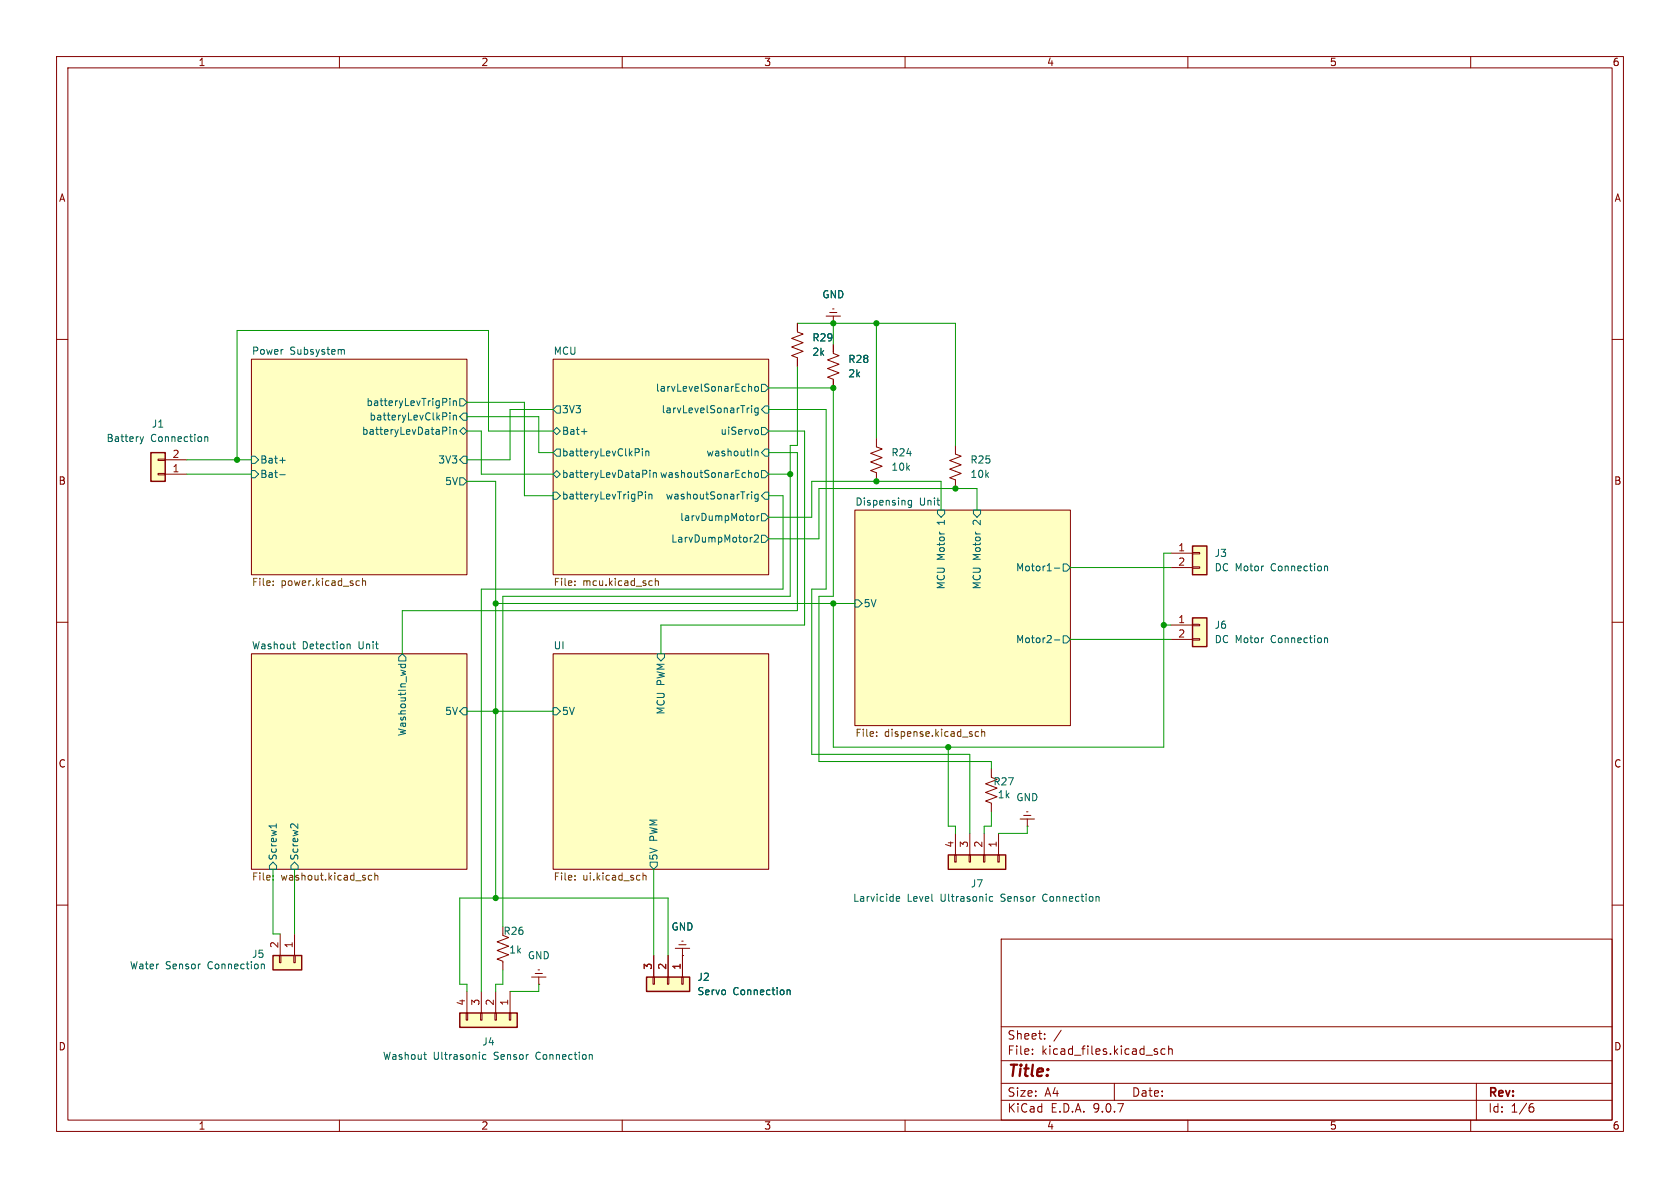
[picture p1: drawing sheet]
<svg xmlns="http://www.w3.org/2000/svg" width="297mm" height="210mm" viewBox="0 0 297 210" stroke-linecap="round" stroke-linejoin="round" font-family="sans-serif">
<g fill="none" stroke="#840000" stroke-width=".18">
<path d="M10 10h277v190h-277zM12 12h273v186h-273zM60 10v2M110 10v2M160 10v2M210 10v2M260 10v2M10 60h2M44.4 63.5h38.1v38.1h-38.1zM97.8 63.5h38.1v38.1h-38.1zM285 60h2M151.1 90.2h38.1v38.1h-38.1z"/>
<path d="M10 110h2M44.4 115.6h38.1v38.1h-38.1zM97.8 115.6h38.1v38.1h-38.1zM285 110h2M10 160h2M177 166h108v32h-108zM285 160h2M60 198v2M110 198v2M160 198v2M177 194.5h108M177 191.5h108"/>
<path d="M177 187.5h108M177 181.5h108M182.5 186.3v.1M182.5 185.5v.1M184.7 183.6v.1M184.7 182.8v.1M187.6 182.1l-1.3 2M197 191.5v3M204.2 185.9l.4 .1 .1 .2-.2 .2h-.3M204.2 185.4l.4 .1M206 185.5l-.5-.1-.3 .3v.4l.2 .2h.6M206.6 185.5l.2-.1 .4 .1v.9"/>
<path d="M206.6 184.9v1.5M210 198v2M260 198v2M261 191.5v6.5M270.6 195.7h.4l.2 .3-.1 .5-.5 .1M271 195.1l-.4 .1"/>
</g>
<g fill="#ffffc2" stroke="#ffffc2" stroke-width=".18">
<path d="M97.8 63.5h38.1v38.1h-38.1z"/>
<path d="M151.1 90.2h38.1v38.1h-38.1z"/>
<path d="M44.4 63.5h38.1v38.1h-38.1z"/>
<path d="M97.8 115.6h38.1v38.1h-38.1z"/>
<path d="M44.4 115.6h38.1v38.1h-38.1z"/>
</g>
<g fill="none" stroke="#006464" stroke-width=".18">
<path d="M60.4 61.8h.4l.1 .8M78.9 75.6v.5M79.5 70.4v.2M79.5 70.9v.8M79.5 73v.1M79.5 73.4v.8M79.5 75.5v.1M79.5 75.9v.9M80.1 73.5l.2-.1 .3 .1 .1 .7M80.1 76.1l.2-.2 .3 .1 .1 .8M80.1 70.9v.8M80.1 73.4v.8"/>
<path d="M80.1 75.9v.9M80.1 71l.2-.1h.3l.1 .8M81.3 70.5h.6l.6 .6-.6 .7h-.6zM81.3 73.7l.6-.7h.6v1.3h-.6zM81.3 76.2l.6-.6 .6 .6-.6 .6zM97.8 76.2l.6-.6 .7 .6-.7 .6zM98.4 71.8h.7v1.2h-.7l-.6-.6zM102.8 76.3h1M113.6 79.3v.1M113.6 79.7v.9M114.2 79.7v.9M114.2 79.9l.1-.2 .4 .1v.8"/>
<path d="M132.3 67.9v1.3M132.3 68.4l.2-.1 .3 .1 .1 .8M132.5 72.1l-.3 .1M132.9 71.7v.1M132.9 72.1v.9M133.5 79.9l.2-.2 .3 .1v.8M133.5 68.4l.2-.1 .3 .1 .1 .5-.1 .2-.3 .1-.2-.2zM133.5 79.7v.9M133.7 75.9l.3 .1 .1 .2-.1 .5-.3 .1M134 72.2l-.3-.1-.3 .3 .1 .5h.5M134 72.1v1.1l-.2 .2-.3-.1M134.6 67.9h.7l.6 .7-.6 .6h-.7z"/>
<path d="M134.6 75.6h.7l.6 .6-.6 .6h-.7zM135.3 71.8h.6v1.2h-.6l-.7-.6zM44.4 80.6h.7l.6 .7-.6 .6h-.7zM44.4 83.2h.7l.6 .6-.6 .7h-.7zM49.5 81.4h.9M49.5 83.9h.9M81.3 84.5h.6l.6 .6-.6 .6h-.6zM81.9 80.6h.6v1.3h-.6l-.6-.6zM97.8 80l.6-.6h.7v1.2h-.7zM97.8 83.8l.6-.6 .7 .6-.7 .7zM97.8 87h.6l.7 .6-.7 .7h-.6zM114.1 86.9v.2"/>
<path d="M114.1 87.4v.8M114.3 83.3v.4M114.7 87.4v.8M114.7 87.5l.2-.1h.3l.1 .8M114.9 83.1v.2M114.9 83.6v.8M115.5 83.6v.8M116 83.6h-.3l-.2 .1M132.4 83.6h.4l.1 .8M132.8 91.2h.3l.2 .2-.1 .6h-.4M132.9 86.9v.2M132.9 87.4v.8"/>
<path d="M133 95h-.2M133.4 94.7l.4-.1 .3 .3-.8 .9h.8M133.5 83.7l.2-.1 .3 .1 .1 .5-.1 .1-.3 .1-.2-.1zM133.8 91.2v.8M134 87.4h-.3l-.3 .2 .1 .5h.5M134 87.4v1l-.2 .2h-.3M134.2 91.2l-.4 .2M134.6 90.8h.7l.6 .6-.6 .7h-.7zM134.6 80l.7-.6h.6v1.2h-.6zM134.6 83.2h.7l.6 .6-.6 .7h-.7zM134.6 94.6h.7l.6 .7-.6 .6h-.7zM135.3 87h.6v1.3h-.6l-.7-.7z"/>
<path d="M161.1 88.4v1.1l-.2 .2h-.3M161.1 88.5l-.3-.1-.3 .3 .2 .5h.4M165.7 90.2h1.3v.6l-.6 .6-.7-.6zM172.1 90.2h1.3v.6l-.7 .6-.6-.6zM188 99.7h.6l.6 .6-.6 .7h-.6zM51.7 113.8h.5M52 114.6l.2 .1M61.4 114l.1-.2 .3 .1 .1 .8M70.4 117.4h1.3M70.9 117.4v.4l.2 .2M71.1 115.6l.7 .6v.6h-1.3v-.6zM71.6 117.4l.1 .4-.2 .2"/>
<path d="M116.2 115.6h1.3v.6l-.7 .6-.6-.6zM151.1 106h.7l.6 .7-.6 .6h-.7zM186.4 100.4h1M186.4 113.1h1M188 112.4h.6l.6 .6-.6 .7h-.6zM81.3 125.7l.6-.6h.6v1.3h-.6zM97.8 125.1h.6l.7 .6-.7 .7h-.6zM47.6 153l.7-.6 .6 .6v.7h-1.3zM48.8 145.6v.8M48.8 146h-1.2l.2 .1M52.1 152.4l.6 .6v.7h-1.3v-.7zM52.6 145.6v.8l-.7-.7-.3-.1-.2 .3"/>
<path d="M114.9 152.4h1.3v.6l-.6 .7-.7-.7z"/>
</g>
<g fill="none" stroke="#725600" stroke-width=".18">
<path d="M48.3 103.4v.1M48.3 102.7v.1M63.2 102.7h.3M63.5 103.4l-.3 .1M64.1 102.8l.2-.1h.3v.8M64.1 102.2v1.3M101.6 103.4v.1M101.6 102.7v.1M115.2 102.7h.1M115.3 103.4l-.1 .1M115.9 102.2v1.3M115.9 102.8l.1-.1h.3l.1 .8"/>
<path d="M155 130.1v.1M155 129.4v.1M173 129.4l-.4-.1-.2 .3 .1 .5h.5M173.5 129.5l.2-.2 .3 .1 .1 .8M173.5 128.9v1.3M48.3 154.8v.1M48.3 155.5v.1M65.1 155.3l.3 .3 .3-.1M65.7 154.8l-.3-.1-.3 .3M66.3 154.9l.1-.2 .3 .1 .1 .8M66.3 154.3v1.3M101.6 154.8v.1"/>
<path d="M101.6 155.5v.1M113.7 154.3v1.3M113.7 154.9l.2-.2 .3 .1v.8"/>
</g>
<path d="M210.8 96.5h2.6v5.1h-2.6z" fill="#ffffc2"/>
<path d="M210.8 96.5h2.6v5.1h-2.6z" fill="none" stroke="#840000" stroke-width=".25"/>
<path d="M207 97.8h3.8M210.8 97.7h1.3v.2h-1.3zM207 100.3h3.8M210.8 100.2h1.3v.3h-1.3z" fill="none" stroke="#840000" stroke-width=".18"/>
<path d="M234.2 100.1h.4l.1 .8" fill="none" stroke="#006464" stroke-width=".18"/>
<path d="M210.8 109.2h2.6v5.1h-2.6z" fill="#ffffc2"/>
<path d="M210.8 109.2h2.6v5.1h-2.6z" fill="none" stroke="#840000" stroke-width=".25"/>
<path d="M207 110.5h3.8M207 113h3.8M210.8 110.4h1.3v.2h-1.3zM210.8 112.9h1.3v.3h-1.3zM175.3 137.4l1 .4-2.1 .8 2.1 .7-2.1 .8 2.1 .7-2.1 .8 1.1 .4v1.5M175.3 135.9v1.3" fill="none" stroke="#840000" stroke-width=".18"/>
<path d="M234.2 112.8h.4l.1 .8" fill="none" stroke="#006464" stroke-width=".18"/>
<path d="M167.6 151.1h10.2v2.6h-10.2z" fill="#ffffc2"/>
<path d="M167.6 151.1h10.2v2.6h-10.2z" fill="none" stroke="#840000" stroke-width=".25"/>
<path d="M168.8 151.1h.2v1.3h-.2zM168.9 147.3v3.8M171.3 151.1h.3v1.3h-.3zM171.4 147.3v3.8M173.9 151.1h.2v1.3h-.2zM174 147.3v3.8M176.4 151.1h.3v1.3h-.3zM176.5 147.3v3.8" fill="none" stroke="#840000" stroke-width=".18"/>
<path d="M158.4 158.9l.7-.1-.1-.3h-.4l-.2 .2 .1 .6h.5M175.5 158.5h-.4l-.2 .2 .1 .6h.5M194.2 158.5l.1 .8" fill="none" stroke="#006464" stroke-width=".18"/>
<path d="M26.7 80h2.5v5.1h-2.5z" fill="#ffffc2"/>
<path d="M26.7 80h2.5v5.1h-2.5z" fill="none" stroke="#840000" stroke-width=".25"/>
<path d="M27.9 83.7h1.3v.2h-1.3zM27.9 81.2h1.3v.2h-1.3zM29.2 83.8h3.8M29.2 81.3h3.8" fill="none" stroke="#840000" stroke-width=".18"/>
<path d="M24.8 77.2l.3 .8M25.1 78l-.2 .4M25.4 77.2l-.3 .8M36.2 77.2v.8M36.2 77.3l.2-.1 .3 .1v.7" fill="none" stroke="#006464" stroke-width=".18"/>
<path d="M114.3 172.7h7.6v2.6h-7.6z" fill="#ffffc2"/>
<path d="M114.3 172.7h7.6v2.6h-7.6z" fill="none" stroke="#840000" stroke-width=".25"/>
<g fill="none" stroke="#840000" stroke-width=".18">
<path d="M141 57.2v1.5l1 .4-2 .7 2 .8-2 .7 2 .8-2 .8 1 .3v1.6M146 55.9h2.6M146.7 55.2h1.3M147.2 54.6h.2M147.3 57.2h.1M147.3 55.9v1.3M147.3 61v1.5l1 .4-2 .7 2 .8-2 .8 2 .7-2 .8 1 .4v1.5M154.9 77.5v1.5l1.1 .4-2.1 .7 2.1 .8-2.1 .8 2.1 .7-2.1 .8 1 .4v1.5M168.9 78.7v1.6l1 .3-2 .8 2 .8-2 .7 2 .8-2 .8 1 .3v1.6M180.3 144.8h2.6M181 144.1h1.2M181.5 143.5h.2"/>
<path d="M181.6 146.1h.1M181.6 144.8v1.3M115.4 172.7h.3v1.3h-.3zM115.6 168.9v3.8M118 172.7h.2v1.3h-.2zM118.1 168.9v3.8M120.5 172.7h.3v1.3h-.3zM120.6 168.9v3.8"/>
</g>
<path d="M139.1 175v.8M139.1 175.1l.2-.1 .3 .1 .1 .7" fill="none" stroke="#006464" stroke-width=".18"/>
<path d="M48.3 168.9h5v2.6h-5z" fill="#ffffc2"/>
<path d="M48.3 168.9h5v2.6h-5z" fill="none" stroke="#840000" stroke-width=".25"/>
<path d="M49.4 168.9h.3v1.3h-.3zM49.5 165.1v3.8M51.9 168.9h.3v1.3h-.3zM52.1 165.1v3.8" fill="none" stroke="#840000" stroke-width=".18"/>
<path d="M46.3 170.5h.4v.8" fill="none" stroke="#006464" stroke-width=".18"/>
<path d="M81.3 179.1h10.1v2.5h-10.1z" fill="#ffffc2"/>
<path d="M81.3 179.1h10.1v2.5h-10.1z" fill="none" stroke="#840000" stroke-width=".25"/>
<g fill="none" stroke="#840000" stroke-width=".18">
<path d="M141 57.2v1.2M147.3 57.2h.1M141 63.5v1.3M147.3 61v1.2M147.3 67.3v1.3M82.4 179.1h.3v1.2h-.3zM82.5 175.3v3.8M85 179.1h.2v1.2h-.2zM85.1 175.3v3.8M87.5 179.1h.3v1.2h-.3zM87.6 175.3v3.8M88.9 165.4l1 .3-2 .8 2 .8-2 .7 2 .8-2 .7 1 .4v1.6"/>
<path d="M90 179.1h.3v1.2h-.3zM90.2 175.3v3.8M94 172.7h2.5M94.6 172.1h1.3M95.1 171.5h.3M95.2 174h.1M95.2 172.7v1.3M115.6 168.9v3.8M118.1 168.9v3.8M119.4 167.6h2.5M120 167h1.3M120.5 166.4h.3"/>
<path d="M120.6 168.9h.1M120.6 167.6v5.1"/>
</g>
<path d="M139.1 175v.8M139.1 175.1l.2-.1 .3 .1 .1 .7M74.9 186.4h.5M75.1 187.2l.3 .1M85.9 186.5l-.4-.1-.2 .3 .1 .5h.5M104.4 186.4l.3 .2v.7" fill="none" stroke="#006464" stroke-width=".18"/>
<g fill="none" stroke="#009600" stroke-width=".18">
<path d="M141 57.2h27.9v21.5M147.3 57.2v3.8M154.9 57.2v20.3M82.5 73.7h12.7v6.3h2.6M82.5 71.1h10.2v16.5h5.1M82.5 76.2h2.6v7.6h12.7M97.8 72.4h-7.6v8.9h-7.7M97.8 76.2h-11.4v-17.8h-44.5v22.9M135.9 68.6h11.4v36.8h-2.5v29.2h30.5v1.3M135.9 72.4h10.1v31.7h-2.5v29.3h27.9v13.9M135.9 76.2h6.3v34.3h-25.4v5.1M141 64.8v13.9h-1.3v26.7h-50.8v58.4"/>
<path d="M33 83.8h11.4M33 81.3h11.4M82.5 85.1h5.1v73.7M135.9 80h5.1v28h-69.9v7.6M135.9 87.6h2.5v16.5h-53.3v71.2M135.9 83.8h3.8M166.4 90.2v-5.1h-22.9v6.3h-7.6M172.7 90.2v-3.8h-27.9v8.9h-8.9M207 97.8h-1.3v34.3h-58.4v-25.4M87.6 106.7h63.5M189.2 100.3h17.8M189.2 113h17.8"/>
<path d="M205.7 110.5h1.3M82.5 125.7h15.3M167.6 132.1v14h1.3v1.2M48.3 153.7v11.4h1.2M52.1 153.7v11.4M115.6 153.7v15.2M175.3 143.5v2.6h-1.3v1.2M181.6 146.1v1.2h-5.1M88.9 171.5v2.5h-1.3v1.3M95.2 174v1.3h-5M118.1 168.9v-10.1h-36.8v15.2h1.2v1.3"/>
</g>
<g fill="#009600" stroke="#009600" stroke-width=".18">
<circle cx="168.9" cy="86.4" r=".46"/>
<circle cx="205.7" cy="110.5" r=".46"/>
<circle cx="167.6" cy="132.1" r=".46"/>
<circle cx="87.6" cy="106.7" r=".46"/>
<circle cx="41.9" cy="81.3" r=".46"/>
<circle cx="147.3" cy="106.7" r=".46"/>
<circle cx="154.9" cy="85.1" r=".46"/>
<circle cx="139.7" cy="83.8" r=".46"/>
<circle cx="147.3" cy="68.6" r=".46"/>
<circle cx="154.9" cy="57.2" r=".46"/>
<circle cx="147.3" cy="57.2" r=".46"/>
<circle cx="87.6" cy="125.7" r=".46"/>
<circle cx="87.6" cy="158.8" r=".46"/>
</g>
<text font-size="2.8" fill="#840000" x="178" y="190.9">Title:</text>
<g font-size="2.1" fill="#840000">
<text x="178" y="184">Sheet:</text>
<text x="178" y="186.7">File:</text>
<text x="184.1" y="186.7">kicad_files.kicad_sch</text>
<text x="178" y="196.9">KiCad</text>
<text x="178" y="194.1">Size:</text>
<text x="184.7" y="194.1">A4</text>
<text x="185.7" y="196.9">E.D.A.</text>
<text x="193.3" y="196.9">9.0.7</text>
<text x="200" y="194.1">Date:</text>
<text x="263" y="194.3">Rev:</text>
<text x="263" y="196.9">Id:</text>
<text x="267.1" y="196.9">1/6</text>
</g>
<g font-size="1.8" fill="#840000">
<text x="35" y="11.9">1</text>
<text x="85" y="11.9">2</text>
<text x="135" y="11.9">3</text>
<text x="185" y="11.9">4</text>
<text x="235" y="11.9">5</text>
<text x="285" y="11.9">6</text>
<text x="10.3" y="35.9">A</text>
<text x="285.3" y="35.9">A</text>
<text x="10.3" y="85.9">B</text>
<text x="285.3" y="85.9">B</text>
<text x="10.3" y="135.9">C</text>
<text x="285.3" y="135.9">C</text>
<text x="10.3" y="185.9">D</text>
<text x="285.3" y="185.9">D</text>
<text x="35" y="199.9">1</text>
<text x="85" y="199.9">2</text>
<text x="135" y="199.9">3</text>
<text x="185" y="199.9">4</text>
<text x="235" y="199.9">5</text>
<text x="285" y="199.9">6</text>
</g>
<g font-size="1.8" fill="#006464">
<text x="145.3" y="52.9">GND</text>
<text x="44.4" y="62.8">Power</text>
<text x="51.2" y="62.8">Subsystem</text>
<text x="97.8" y="62.8">MCU</text>
<text x="143.5" y="60.6">R29</text>
<text x="143.5" y="63.1">2k</text>
<text x="149.9" y="64.4">R28</text>
<text x="64.7" y="72">batteryLevTrigPin</text>
<text x="115.8" y="69.4">larvLevelSonarEcho</text>
<text x="149.9" y="66.9">2k</text>
<text x="26.7" y="75.8">J1</text>
<text x="63.9" y="77.1">batteryLevDataPin</text>
<text x="65.2" y="74.5">batteryLevClkPin</text>
<text x="99.3" y="73.3">3V3</text>
<text x="99.3" y="77.1">Bat+</text>
<text x="116.9" y="73.3">larvLevelSonarTrig</text>
<text x="127.3" y="77.1">uiServo</text>
<text x="18.7" y="78.3">Battery</text>
<text x="26.6" y="78.3">Connection</text>
<text x="45.9" y="82.1">Bat+</text>
<text x="77.4" y="82.1">3V3</text>
<text x="99.3" y="80.9">batteryLevClkPin</text>
<text x="124.8" y="80.9">washoutIn</text>
<text x="157.5" y="83.4">10k</text>
<text x="157.5" y="80.9">R24</text>
<text x="171.5" y="82.1">R25</text>
<text x="45.9" y="84.7">Bat-</text>
<text x="78.6" y="86">5V</text>
<text x="99.3" y="84.7">batteryLevDataPin</text>
<text x="99.3" y="88.5">batteryLevTrigPin</text>
<text x="116.6" y="84.7">washoutSonarEcho</text>
<text x="117.6" y="88.5">washoutSonarTrig</text>
<text x="151.1" y="89.5">Dispensing</text>
<text x="162.5" y="89.5">Unit</text>
<text x="171.5" y="84.7">10k</text>
<text x="120.1" y="92.3">larvDumpMotor</text>
<text x="167.2" y="92.6" transform="rotate(-90 167.2 92.6)">1</text>
<text x="173.6" y="92.6" transform="rotate(-90 173.6 92.6)">2</text>
<text x="118.6" y="96.1">LarvDumpMotor2</text>
<text x="179.5" y="101.2">Motor1-</text>
<text x="214.6" y="98.7">J3</text>
<text x="214.6" y="101.2">DC Motor</text>
<text x="224.8" y="101.2">Connection</text>
<text x="152.6" y="107.5">5V</text>
<text x="167.2" y="104.3" transform="rotate(-90 167.2 104.3)">MCU Motor</text>
<text x="173.6" y="104.3" transform="rotate(-90 173.6 104.3)">MCU Motor</text>
<text x="179.5" y="113.9">Motor2-</text>
<text x="214.6" y="111.4">J6</text>
<text x="214.6" y="113.9">DC Motor</text>
<text x="224.8" y="113.9">Connection</text>
<text x="44.4" y="114.9">Washout</text>
<text x="53.4" y="114.9">Detection</text>
<text x="63.5" y="114.9">Unit</text>
<text x="97.8" y="114.9">UI</text>
<text x="72" y="130.2" transform="rotate(-90 72 130.2)">WashoutIn_wd</text>
<text x="78.6" y="126.6">5V</text>
<text x="99.3" y="126.6">5V</text>
<text x="117.7" y="126.4" transform="rotate(-90 117.7 126.4)">MCU PWM</text>
<text x="175.5" y="139">R27</text>
<text x="176.3" y="141.3">1k</text>
<text x="179.6" y="141.8">GND</text>
<text x="116.4" y="148.7" transform="rotate(-90 116.4 148.7)">PWM</text>
<text x="49.1" y="152.2" transform="rotate(-90 49.1 152.2)">Screw1</text>
<text x="52.9" y="152.2" transform="rotate(-90 52.9 152.2)">Screw2</text>
<text x="116.4" y="152.2" transform="rotate(-90 116.4 152.2)">5V</text>
<text x="150.7" y="159.6">Larvicide</text>
<text x="160.4" y="159.6">Level</text>
<text x="166.4" y="159.6">Ultrasonic</text>
<text x="171.5" y="157.1">J7</text>
<text x="177.2" y="159.6">Sensor</text>
<text x="184.8" y="159.6">Connection</text>
<text x="88.9" y="165.5">R26</text>
<text x="118.6" y="164.7">GND</text>
<text x="22.9" y="171.6">Water</text>
<text x="29.2" y="171.6">Sensor</text>
<text x="36.8" y="171.6">Connection</text>
<text x="44.5" y="169.5">J5</text>
<text x="89.9" y="168.8">1k</text>
<text x="93.2" y="169.8">GND</text>
<text x="123.2" y="173.6">J2</text>
<text x="123.2" y="176.1">Servo</text>
<text x="129.6" y="176.1">Connection</text>
<text x="85.2" y="185">J4</text>
<text x="67.6" y="187.6">Washout</text>
<text x="76.6" y="187.6">Ultrasonic</text>
<text x="87.4" y="187.6">Sensor</text>
<text x="95" y="187.6">Connection</text>
</g>
<g font-size="1.8" fill="#a90000">
<text x="30.4" y="83.6">1</text>
<text x="30.4" y="81">2</text>
<text x="208.2" y="97.5">1</text>
<text x="208.2" y="100.1">2</text>
<text x="208.2" y="110.2">1</text>
<text x="208.2" y="112.8">2</text>
<text x="168.7" y="149.9" transform="rotate(-90 168.7 149.9)">4</text>
<text x="171.2" y="149.9" transform="rotate(-90 171.2 149.9)">3</text>
<text x="173.7" y="149.9" transform="rotate(-90 173.7 149.9)">2</text>
<text x="176.3" y="149.9" transform="rotate(-90 176.3 149.9)">1</text>
<text x="49.3" y="167.7" transform="rotate(-90 49.3 167.7)">2</text>
<text x="51.8" y="167.7" transform="rotate(-90 51.8 167.7)">1</text>
<text x="115.3" y="171.5" transform="rotate(-90 115.3 171.5)">3</text>
<text x="117.9" y="171.5" transform="rotate(-90 117.9 171.5)">2</text>
<text x="120.4" y="171.5" transform="rotate(-90 120.4 171.5)">1</text>
<text x="82.3" y="177.9" transform="rotate(-90 82.3 177.9)">4</text>
<text x="84.8" y="177.9" transform="rotate(-90 84.8 177.9)">3</text>
<text x="87.4" y="177.9" transform="rotate(-90 87.4 177.9)">2</text>
<text x="89.9" y="177.9" transform="rotate(-90 89.9 177.9)">1</text>
</g>
<g font-size="1.8" fill="#725600">
<text x="44.4" y="103.9">File:</text>
<text x="49.7" y="103.9">power.kicad_sch</text>
<text x="97.8" y="103.9">File:</text>
<text x="103" y="103.9">mcu.kicad_sch</text>
<text x="151.1" y="130.6">File:</text>
<text x="156.4" y="130.6">dispense.kicad_sch</text>
<text x="44.4" y="156">File:</text>
<text x="49.7" y="156">washout.kicad_sch</text>
<text x="97.8" y="156">File:</text>
<text x="103" y="156">ui.kicad_sch</text>
</g>
</svg>
